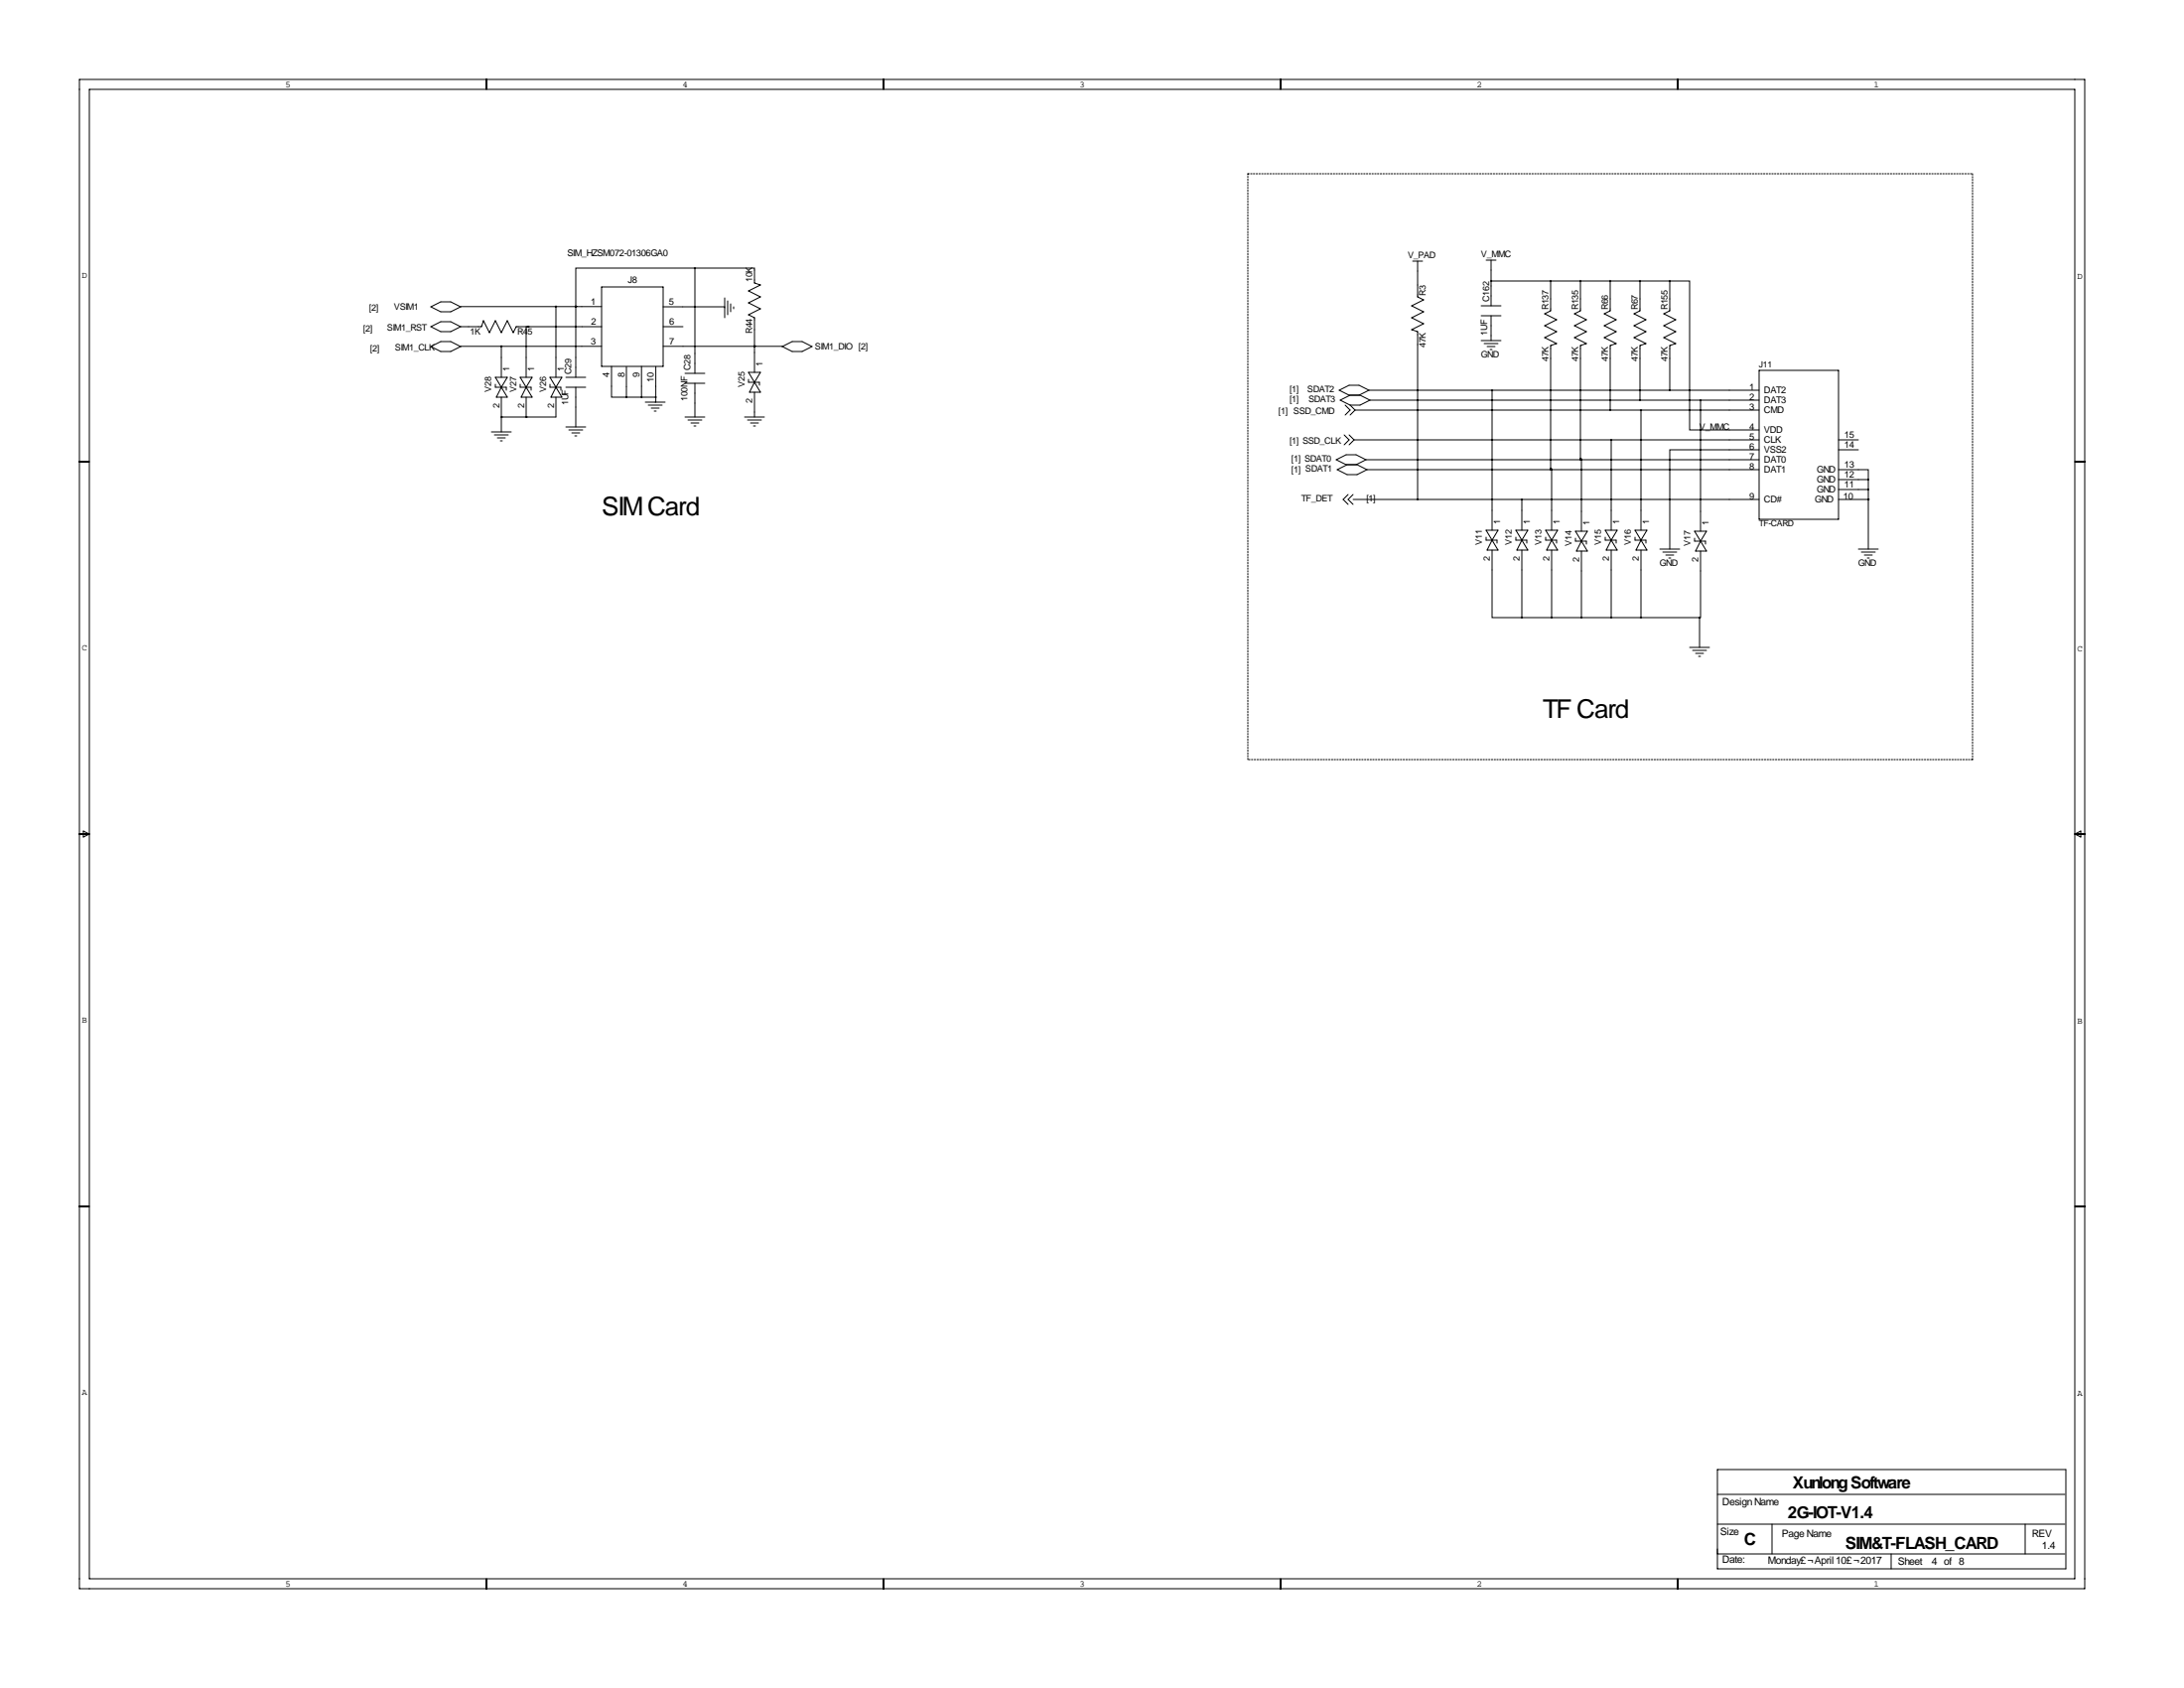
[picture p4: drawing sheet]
<svg xmlns="http://www.w3.org/2000/svg" width="559mm" height="432mm" viewBox="0 0 559 432" stroke-linecap="round" stroke-linejoin="round" font-family="sans-serif">
<path d="M319.3 44.4h185.4M504.7 44.4v149.9M319.3 194.3v-149.9M504.7 194.3h-185.4" fill="none" stroke="#000" stroke-width=".25" stroke-dasharray=".4 .4"/>
<g fill="none" stroke="#000" stroke-width=".25">
<path d="M20.3 20.3h513.1v386.1h-513.1zM22.9 22.9h508v381h-508zM124.5 20.3v2.6M226.1 20.3v2.6M327.7 20.3v2.6M429.3 20.3v2.6M110.2 78.5l2.6-1.3h2.5l2.6 1.3-2.6 1.3h-2.5zM142.2 78.4l-24.3 .1M142.2 78.4v18.1M142.2 78.4h11.7M147.3 78.4h.1M147.3 78.4v18.1"/>
<path d="M153.9 73.4h15.8v20.3h-15.8zM169.6 78.5h15.8v.2M177.8 68.6h15.2v3.8l1.6 .5-3.1 1.5 3.1 1.5-3.1 1.6 3.1 1.5-3.1 1.5 1.5 .8v7.3M177.8 68.6h-30.5v9.8M177.8 68.6v26.9M185.4 76.2v5.1M186.2 77v3.5M186.9 77.7v2.1M187.7 78.5v.5M361.4 66.8h2.6M362.7 66.8v9.1l1.5 .8-3 1.5 3 1.6-3 1.5 3 1.5-3 1.5 1.5 .5v43M379 78.2h5"/>
<path d="M380.2 66.5h2.6M381.5 66.5v11.7M381.5 71.9h45.7M396.7 71.9v7.6l-1.5 .8 3.1 1.5-3.1 1.5 3.1 1.5-3.1 1.6 3.1 1.5-1.6 .5v31.7M404.4 71.9v7.6l-1.6 .8 3.1 1.5-3.1 1.5 3.1 1.5-3.1 1.6 3.1 1.5-1.5 .5v29.2M412 71.9v7.6l-1.5 .8 3 1.5-3 1.5 3 1.5-3 1.6 3 1.5-1.5 .5v16.5M419.6 71.9v7.6l-1.5 .8 3 1.5-3 1.5 3 1.5-3 1.6 3 1.5-1.5 .5v14M427.2 71.9h5.1v38.1h17.8M427.2 71.9v7.6l-1.5 .8 3.1 1.5-3.1 1.5 3.1 1.5-3.1 1.6 3.1 1.5-1.6 .5v11.4M110.2 83.6l2.6-1.3h2.5l2.6 1.3-2.6 1.2h-2.5zM110.2 88.6l2.6-1.2h2.5l2.6 1.2-2.6 1.3h-2.5zM117.9 83.6h5.3l.5-1.6 1.5 3.1 1.5-3.1 1.6 3.1 1.5-3.1 1.5 3.1 .8-1.5h21.9"/>
<path d="M126.7 98.3v.8h2.8v.7M126.7 96.5h3.1l-2.8 5.1h2.8zM128.3 88.6h-10.4M128.3 88.6v7.9M128.3 88.6h25.6M133.1 98.3v.8h2.8v.7M133.1 96.5h3l-2.8 5.1h2.8zM135.1 83.6h.1M135.1 83.6h-.5v12.9M140.7 98.3v.8h2.8v.7M140.7 96.5h3.1l-2.8 5.1h2.8zM144.8 99.1h5.1"/>
<path d="M144.8 96.5h5.1M147.3 99.1v10.1M156.5 93.7v7.9h3.8M160.3 93.8v7.8M164.1 93.7v7.9M167.8 93.8v7.8M169.7 83.6h5.1M169.7 88.6h23.3M175.3 98h5M175.3 95.5h5M177.8 98v8.7M191.5 95.2h3.1l-2.8 5.1h2.8z"/>
<path d="M191.5 97v.8h2.8v.8M193 88.6h.1M193 88.6h7.2M193 88.6v6.6M200.2 88.6l2.5-1.2h2.5l2.6 1.2-2.6 1.3h-2.5zM350.3 99.8h99.8M350.3 99.8l-2.6 1.3M350.3 99.8l-2.6-1.2h-2.5l-2.6 1.2 2.6 1.3h2.8l2.5 1.3M379 80.8h5M379 87.1h5M379.7 87.9h3.6M380.5 88.6h2"/>
<path d="M381.3 89.4h.5M381.5 80.8v6.3M381.8 99.8v35.8M450.1 94.7h20.3v38.1h-20.3zM20.3 118.1h2.6M125.7 110.5h5.1M126.5 111.3h3.5M127.3 112h2M128 112.8h.5M128.3 106.7h.1M128.3 101.6v8.9M134.6 106.7h.1"/>
<path d="M134.6 101.6v5.1M142.2 101.6v5.1h-13.9M144.8 109.2h5.1M145.5 110h3.6M146.3 110.7h2M147.1 111.5h.5M160.3 101.6h7.5M165.1 102.9h5.1M165.9 103.6h3.5M166.6 104.4h2.1M167.4 105.2h.5M167.8 101.6v1.3h-.2"/>
<path d="M175.3 106.7h5M176 107.4h3.6M176.8 108.2h2M177.5 109h.6M190.5 106.7h5.1M191.3 107.4h3.5M192 108.2h2.1M192.8 109h.5M193 100.3v6.4M343.9 111.3l1.3 1.2-1.3 1.3M344.2 103.6l1.2 1.3-1.2 1.3M344.7 118.9l-2.6 1.2 2.6 1.3h2.5l2.6-1.3"/>
<path d="M345.2 111.3l1.3 1.2M345.4 101.1l-2.5 1.3 2.5 1.2M345.4 103.6l1.3 1.3M346.5 112.5h103.6M346.5 112.5l-1.3 1.3M346.7 104.9h103.4M346.7 104.9l-1.3 1.3M349.5 117.6h100.6M349.5 117.6l-2.5 1.3M349.5 117.6l-2.5-1.3h-2.6l-2.5 1.3 2.5 1.3h2.8l2.6 1.2M350.5 102.4h99.6M350.5 102.4l-2.5 1.2h-2.6"/>
<path d="M396.7 119.9h.3v15.7M404.4 117.3h.2v18.6M412.2 112.5v23.1M419.9 104.9v30.7M435.1 102.4v33.5M450.1 115.1h-22.9v25.4M470.4 112.5h5.1M470.4 115.1h5.1M530.9 118.1h2.5M344.9 126.5l-1.2 1.3 1.2 1.2M346.2 127.8h103.9M346.2 126.5l-1.3 1.3 1.3 1.2"/>
<path d="M349.8 120.1h100.3M380.2 135.6h3.1l-2.8 5.1h2.8zM380.2 137.4v.8h2.8v.7M387.9 135.6h3l-2.8 5.1h2.8zM387.9 137.4v.8h2.8v.7M389.4 127.8v7.8M395.5 135.6h3l-2.8 5.1h2.8zM395.5 137.4v.8h2.8v.7M403.1 135.9h3l-2.7 5.1h2.7zM403.1 137.7v.7h2.8v.8M410.7 135.6h3.1l-2.8 5.1h2.8zM410.7 137.4v.8h2.8v.7"/>
<path d="M418.3 135.6h3.1l-2.8 5.1h2.8zM418.3 137.4v.8h2.8v.7M433.6 135.9h3l-2.8 5.1h2.8zM433.6 137.7v.7h2.8v.8M470.4 122.7h7.6M470.4 120.1h7.6v2.6M470.4 127.8h7.6M470.4 125.2h7.6M478 127.8h.1M478 122.7v17.8M381.8 140.7v17.3h7.6M389.4 140.7v17.3"/>
<path d="M389.4 158h45.4M397 140.7v17.3M404.6 141v17M412.2 140.7v17.3M419.9 140.7v17.3M424.7 140.5h5.1M425.4 141.2h3.6M426.2 142h2M427 142.7h.5M434.8 158v7.6M435.1 141v17h-.3M475.5 140.5h5.1"/>
<path d="M476.2 141.2h3.6M477 142h2M477.8 142.7h.5M432.3 165.6h5.1M433.1 166.4h3.5M433.8 167.1h2.1M434.6 167.9h.5M20.3 213.4h2.6M21.3 212.6l1.6 .8-1.6 .7zM530.9 213.4h2.5M530.9 213.4l1.5-.8v1.5zM20.3 308.6h2.6"/>
<path d="M530.9 308.6h2.5M439.4 375.9h89.2v25.4h-89.2zM439.4 397.5h88.9M439.4 382.3h88.9M439.4 389.9h88.9M453.4 389.9v7.6M483.9 397.5v3.8M518.2 389.9v7.6M124.5 403.9v2.5M226.1 403.9v2.5M327.7 403.9v2.5M429.3 403.9v2.5"/>
</g>
<path d="M396.7 120.1a.05 .05 0 0 0 .1 0 .05 .05 0 0 0-.1 0zM404.3 117.6a.05 .05 0 0 0 .1 0 .05 .05 0 0 0-.1 0zM396.7 71.9a.05 .05 0 0 0 .1 0 .05 .05 0 0 0-.1 0zM404.3 71.9a.05 .05 0 0 0 .1 0 .05 .05 0 0 0-.1 0zM396.7 119.9a.05 .05 0 0 0 .1 0 .05 .05 0 0 0-.1 0zM404.3 117.3a.05 .05 0 0 0 .1 0 .05 .05 0 0 0-.1 0zM412.2 112.5a.05 .05 0 0 0 .1 0 .05 .05 0 0 0-.1 0zM419.8 104.9a.05 .05 0 0 0 .1 0 .05 .05 0 0 0-.1 0zM381.7 99.8a.05 .05 0 0 0 .1 0 .05 .05 0 0 0-.1 0zM412.2 158a.05 .05 0 0 0 .1 0 .05 .05 0 0 0-.1 0zM419.8 158a.05 .05 0 0 0 .1 0 .05 .05 0 0 0-.1 0zM434.8 158a.05 .05 0 0 0 .1 0 .05 .05 0 0 0-.1 0zM193 88.6a.05 .05 0 0 0 .1 0 .05 .05 0 0 0-.1 0zM193 88.6a.05 .05 0 0 0 .1 0 .05 .05 0 0 0-.1 0zM142.2 78.4a.05 .05 0 0 0 .1 0 .05 .05 0 0 0-.1 0zM164.1 101.6a.05 .05 0 0 0 .1 0 .05 .05 0 0 0-.1 0z" fill="#000" stroke="#000" stroke-width=".51"/>
<g font-size="6.6">
<text x="153.9" y="131.8">SIM Card</text>
<text x="394.7" y="183.6">TF Card</text>
</g>
<g font-size="4.3">
<text x="458.7" y="380.7">Xunlong Software</text>
<text x="457.5" y="388.4">2G-IOT-V1.4</text>
<text x="446.3" y="395.2">C</text>
<text x="472.2" y="396.2">SIM&amp;T-FLASH_CARD</text>
</g>
<g font-size="2.6">
<text x="440.7" y="385.1">Design Name</text>
<text x="440.2" y="392.7">Size</text>
<text x="455.9" y="393.2">Page Name</text>
<text x="519.9" y="393.2">REV</text>
<text x="440.7" y="399.8">Date:</text>
<text x="452.4" y="400">Monday£¬April 10£¬2017</text>
<text x="485.6" y="400.3">Sheet</text>
<text x="494.2" y="400.3">4 of 8</text>
<text x="522.5" y="396.2">1.4</text>
</g>
<g font-size="2.4">
<text x="145.1" y="65.6">SIM_HZSM072-01306GA0</text>
<text x="151.2" y="77.9">1</text>
<text x="160.6" y="72.4">J8</text>
<text x="171.1" y="78">5</text>
<text x="151.2" y="83.1">2</text>
<text x="171.2" y="83.1">6</text>
<text x="151.2" y="88.1">3</text>
<text x="171.2" y="88.1">7</text>
<text x="156" y="96.5" transform="rotate(-90 156 96.5)">4</text>
<text x="159.8" y="96.5" transform="rotate(-90 159.8 96.5)">8</text>
<text x="163.6" y="96.5" transform="rotate(-90 163.6 96.5)">9</text>
<text x="167.3" y="97.7" transform="rotate(-90 167.3 97.7)">10</text>
<text x="447.6" y="99.8">1</text>
<text x="451.4" y="100.6">DAT2</text>
<text x="447.6" y="102.4">2</text>
<text x="447.6" y="104.9">3</text>
<text x="451.4" y="103.2">DAT3</text>
<text x="451.4" y="105.7">CMD</text>
<text x="447.6" y="110">4</text>
<text x="447.6" y="112.5">5</text>
<text x="451.4" y="110.8">VDD</text>
<text x="451.4" y="113.3">CLK</text>
<text x="471.9" y="112">15</text>
<text x="447.6" y="115.1">6</text>
<text x="447.6" y="117.6">7</text>
<text x="451.4" y="115.9">VSS2</text>
<text x="451.4" y="118.4">DAT0</text>
<text x="471.9" y="114.6">14</text>
<text x="471.9" y="119.6">13</text>
<text x="447.6" y="120.1">8</text>
<text x="451.4" y="120.9">DAT1</text>
<text x="464.9" y="120.9">GND</text>
<text x="464.9" y="123.5">GND</text>
<text x="471.9" y="122.2">12</text>
<text x="471.9" y="124.7">11</text>
<text x="447.6" y="127.8">9</text>
<text x="451.4" y="128.6">CD#</text>
<text x="464.4" y="128.6">GND</text>
<text x="464.9" y="126">GND</text>
<text x="471.7" y="127.8">10</text>
</g>
<g font-size="2.3">
<text x="73" y="22.2">5</text>
<text x="174.6" y="22.2">4</text>
<text x="276.2" y="22.2">3</text>
<text x="377.8" y="22.2">2</text>
<text x="479.4" y="22.2">1</text>
<text x="379" y="65.8">V_MMC</text>
<text x="20.9" y="71">D</text>
<text x="360.2" y="66">V_PAD</text>
<text x="531.5" y="71.3">D</text>
<text x="192.5" y="72.1" transform="rotate(-90 192.5 72.1)">10K</text>
<text x="364.8" y="75.7" transform="rotate(-90 364.8 75.7)">R3</text>
<text x="381" y="77.2" transform="rotate(-90 381 77.2)">C162</text>
<text x="94.5" y="79.5">[2]</text>
<text x="100.8" y="79.2">VSIM1</text>
<text x="396.2" y="79.2" transform="rotate(-90 396.2 79.2)">R137</text>
<text x="403.9" y="79.2" transform="rotate(-90 403.9 79.2)">R135</text>
<text x="411.5" y="79.2" transform="rotate(-90 411.5 79.2)">R66</text>
<text x="419.1" y="79.2" transform="rotate(-90 419.1 79.2)">R67</text>
<text x="426.7" y="79.2" transform="rotate(-90 426.7 79.2)">R155</text>
<text x="93" y="84.8">[2]</text>
<text x="94.7" y="89.9">[2]</text>
<text x="99.1" y="84.6">SIM1_RST</text>
<text x="101.1" y="89.7">SIM1_CLK</text>
<text x="120.3" y="85.6">1K</text>
<text x="132.3" y="85.6">R45</text>
<text x="192.5" y="85.4" transform="rotate(-90 192.5 85.4)">R44</text>
<text x="208.5" y="89.4">SIM1_DIO [2]</text>
<text x="364.8" y="88.9" transform="rotate(-90 364.8 88.9)">47K</text>
<text x="380.5" y="85.7" transform="rotate(-90 380.5 85.7)">1UF</text>
<text x="130.3" y="95" transform="rotate(-90 130.3 95)">1</text>
<text x="136.7" y="95" transform="rotate(-90 136.7 95)">1</text>
<text x="144.3" y="95" transform="rotate(-90 144.3 95)">1</text>
<text x="146.2" y="95.8" transform="rotate(-90 146.2 95.8)">C29</text>
<text x="176.7" y="94.7" transform="rotate(-90 176.7 94.7)">C28</text>
<text x="195.1" y="93.7" transform="rotate(-90 195.1 93.7)">1</text>
<text x="379" y="91.4">GND</text>
<text x="396.2" y="92.5" transform="rotate(-90 396.2 92.5)">47K</text>
<text x="403.9" y="92.5" transform="rotate(-90 403.9 92.5)">47K</text>
<text x="411.5" y="92.5" transform="rotate(-90 411.5 92.5)">47K</text>
<text x="419.1" y="92.5" transform="rotate(-90 419.1 92.5)">47K</text>
<text x="426.7" y="92.5" transform="rotate(-90 426.7 92.5)">47K</text>
<text x="125.7" y="100.2" transform="rotate(-90 125.7 100.2)">V28</text>
<text x="132.1" y="100.2" transform="rotate(-90 132.1 100.2)">V27</text>
<text x="139.7" y="100.2" transform="rotate(-90 139.7 100.2)">V26</text>
<text x="190.5" y="98.9" transform="rotate(-90 190.5 98.9)">V25</text>
<text x="329.9" y="100.3">[1]</text>
<text x="334.5" y="100.3">SDAT2</text>
<text x="127.8" y="104.3" transform="rotate(-90 127.8 104.3)">2</text>
<text x="134.1" y="104.3" transform="rotate(-90 134.1 104.3)">2</text>
<text x="141.7" y="104.3" transform="rotate(-90 141.7 104.3)">2</text>
<text x="145.4" y="103.6" transform="rotate(-90 145.4 103.6)">1UF</text>
<text x="175.9" y="102.6" transform="rotate(-90 175.9 102.6)">100NF</text>
<text x="192.5" y="103" transform="rotate(-90 192.5 103)">2</text>
<text x="327.2" y="105.9">[1] SSD_CMD</text>
<text x="329.9" y="102.9">[1]</text>
<text x="334.8" y="102.9">SDAT3</text>
<text x="329.9" y="113.5">[1] SSD_CLK</text>
<text x="434.8" y="110">V_MMC</text>
<text x="330.5" y="118.1">[1] SDAT0</text>
<text x="330.5" y="120.9">[1] SDAT1</text>
<text x="333" y="128.3">TF_DET</text>
<text x="349.6" y="128.3">[1]</text>
<text x="383.8" y="134.1" transform="rotate(-90 383.8 134.1)">1</text>
<text x="391.4" y="134.1" transform="rotate(-90 391.4 134.1)">1</text>
<text x="399" y="134.1" transform="rotate(-90 399 134.1)">1</text>
<text x="406.7" y="134.4" transform="rotate(-90 406.7 134.4)">1</text>
<text x="414.3" y="134.1" transform="rotate(-90 414.3 134.1)">1</text>
<text x="421.9" y="134.1" transform="rotate(-90 421.9 134.1)">1</text>
<text x="437.1" y="134.4" transform="rotate(-90 437.1 134.4)">1</text>
<text x="379.2" y="139.3" transform="rotate(-90 379.2 139.3)">V11</text>
<text x="381.3" y="143.4" transform="rotate(-90 381.3 143.4)">2</text>
<text x="386.8" y="139.3" transform="rotate(-90 386.8 139.3)">V12</text>
<text x="388.9" y="143.4" transform="rotate(-90 388.9 143.4)">2</text>
<text x="394.5" y="139.3" transform="rotate(-90 394.5 139.3)">V13</text>
<text x="396.5" y="143.4" transform="rotate(-90 396.5 143.4)">2</text>
<text x="402.1" y="139.6" transform="rotate(-90 402.1 139.6)">V14</text>
<text x="404.1" y="143.7" transform="rotate(-90 404.1 143.7)">2</text>
<text x="409.7" y="139.3" transform="rotate(-90 409.7 139.3)">V15</text>
<text x="411.7" y="143.4" transform="rotate(-90 411.7 143.4)">2</text>
<text x="417.3" y="139.3" transform="rotate(-90 417.3 139.3)">V16</text>
<text x="419.4" y="143.4" transform="rotate(-90 419.4 143.4)">2</text>
<text x="432.6" y="139.6" transform="rotate(-90 432.6 139.6)">V17</text>
<text x="434.6" y="143.7" transform="rotate(-90 434.6 143.7)">2</text>
<text x="424.7" y="144.8">GND</text>
<text x="475.5" y="144.8">GND</text>
<text x="20.9" y="166.3">C</text>
<text x="531.5" y="166.5">C</text>
<text x="20.9" y="261.5">B</text>
<text x="531.5" y="261.8">B</text>
<text x="20.9" y="356.8">A</text>
<text x="531.5" y="357">A</text>
<text x="73" y="405.8">5</text>
<text x="174.6" y="405.8">4</text>
<text x="276.2" y="405.8">3</text>
<text x="377.8" y="405.8">2</text>
<text x="479.4" y="405.8">1</text>
</g>
<g font-size="2.2">
<text x="450.1" y="94">J11</text>
<text x="450.1" y="134.6">TF-CARD</text>
</g>
</svg>
